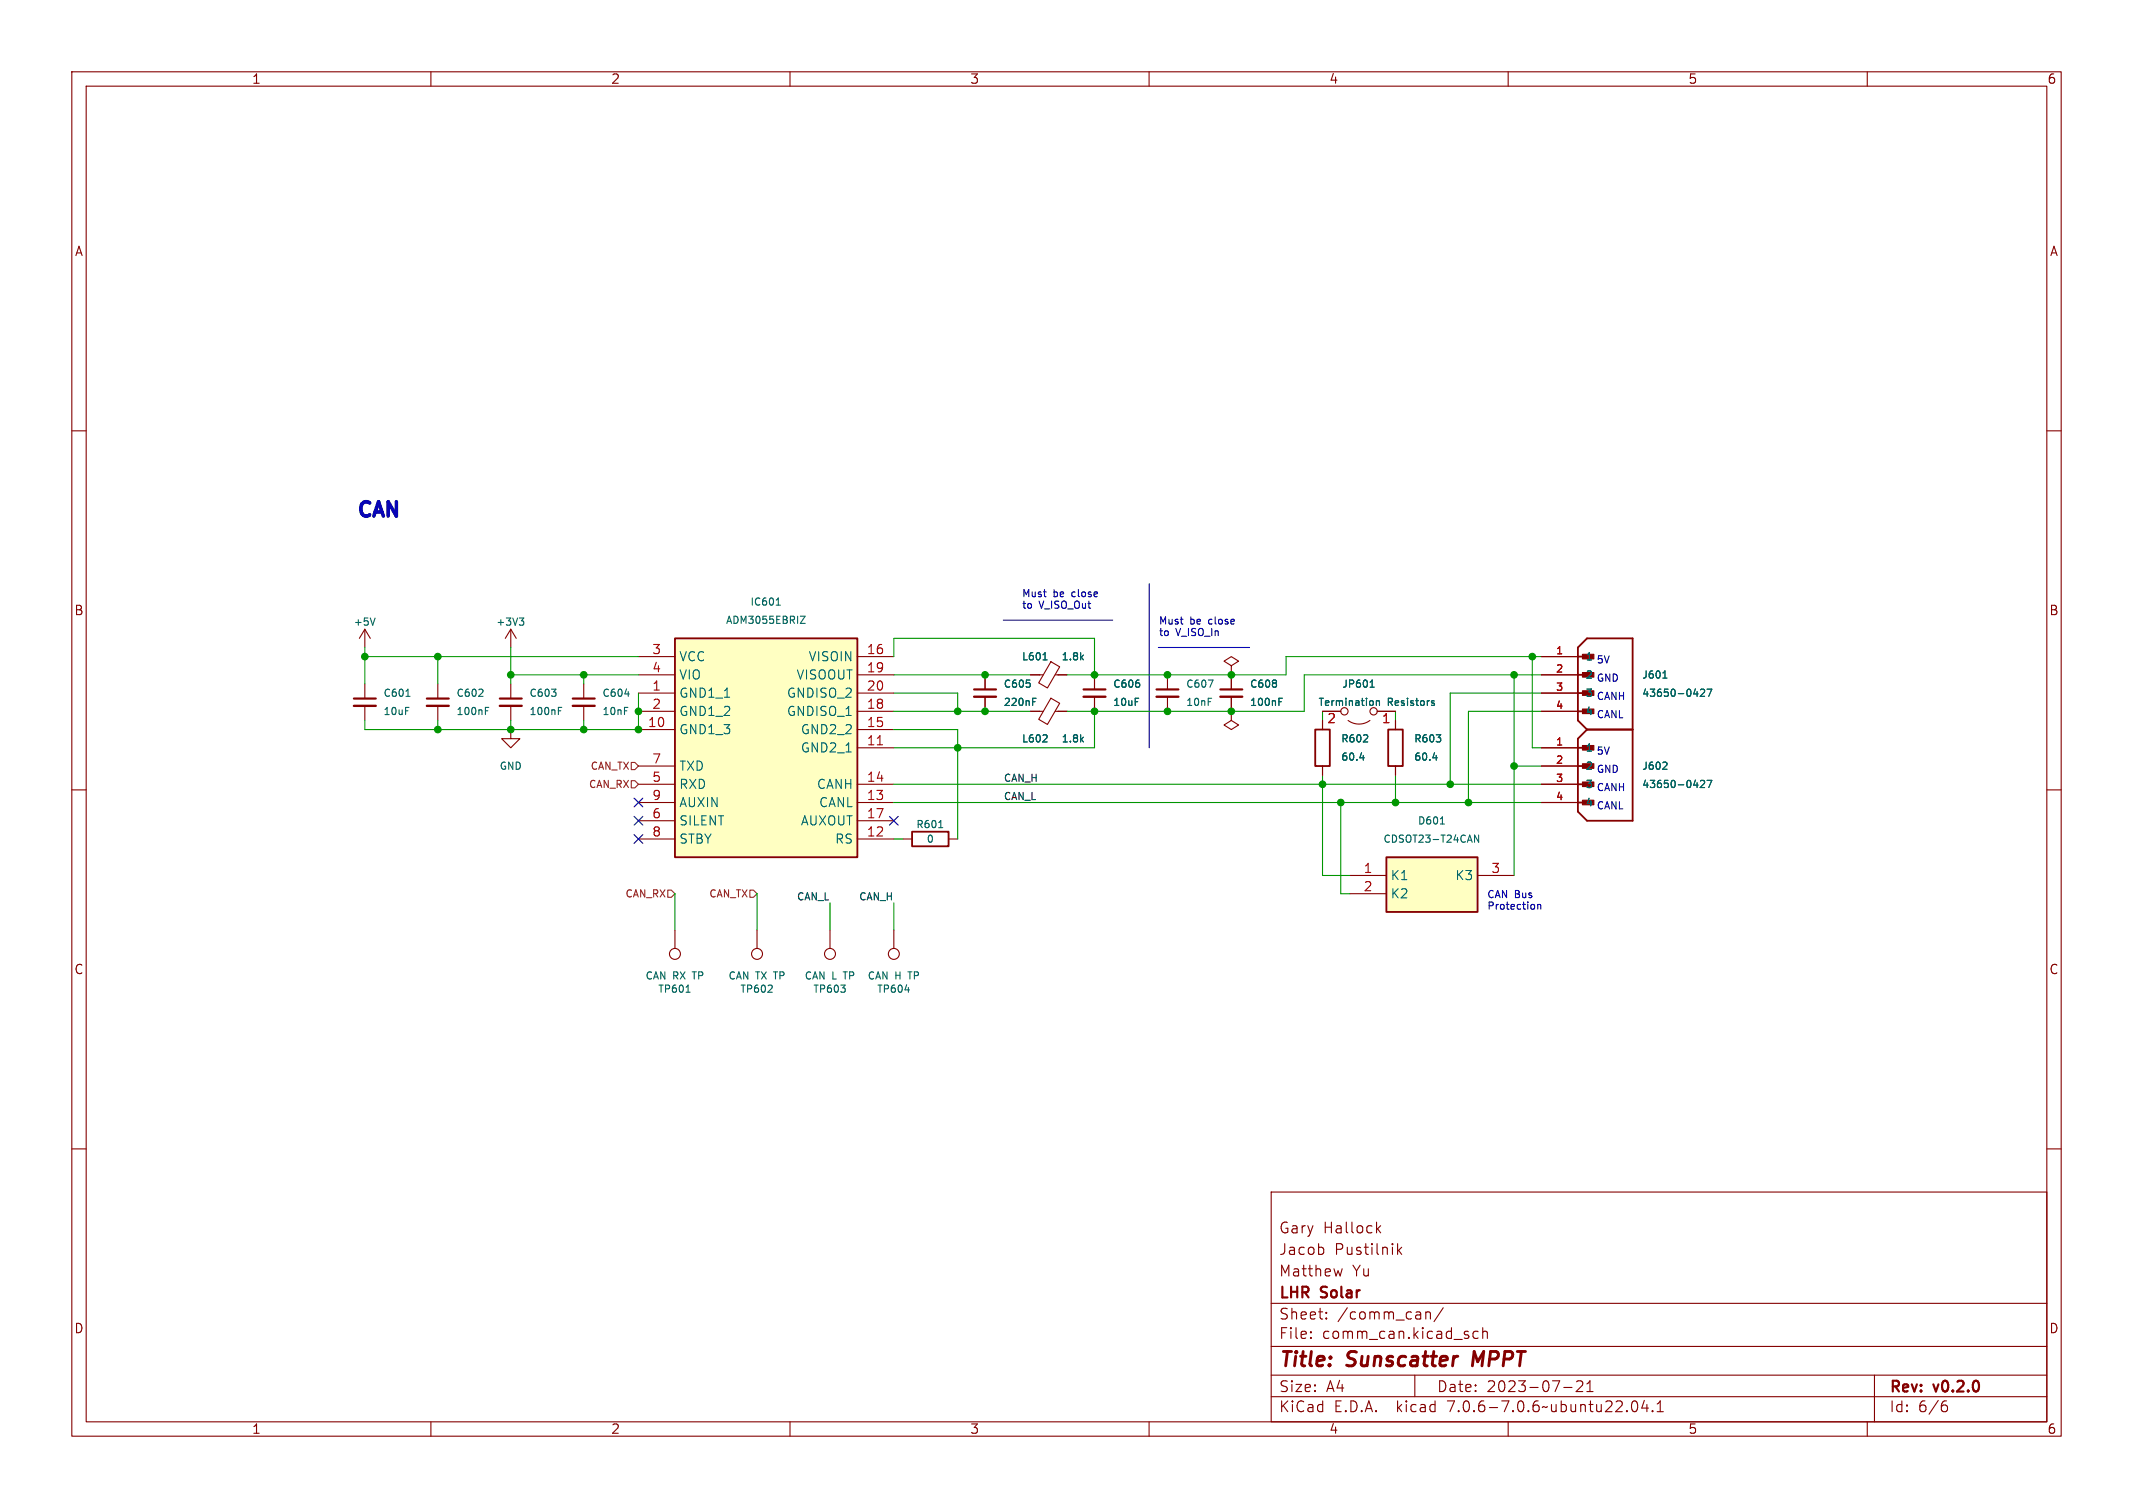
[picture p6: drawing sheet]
<svg xmlns="http://www.w3.org/2000/svg" width="297mm" height="210mm" viewBox="0 0 297 210" stroke-linecap="round" stroke-linejoin="round" font-family="sans-serif">
<g fill="none" stroke="#840000" stroke-width=".15">
<path d="M10 10h277v190h-277zM12 12h273v186h-273zM60 10v2M110 10v2M160 10v2M210 10v2M260 10v2M10 60h2M285 60h2M50.8 87.6v2.6M50.8 95.3v2M50.8 98.3v2"/>
<path d="M50.8 87.6l-.8 1.3M50.8 87.6l.8 1.3M61 95.3v2M61 98.3v2M71.1 87.6v2.6M71.1 95.3v2M71.1 98.3v2M71.1 87.6l-.7 1.3M71.1 87.6l.8 1.3M81.3 95.3v2M81.3 98.3v2M88.9 91.4h5.1"/>
<path d="M88.9 94h5.1M88.9 96.5h5.1M88.9 99.1h5.1M119.4 91.4h5.1M119.4 94h5.1M119.4 96.5h5.1M119.4 99.1h5.1M137.2 94v2M137.2 97v2.1M143.5 94h1.8M143.5 99.1h1.8M146.3 97.2l1.2 .7-1.7 3-1.2-.7z"/>
<path d="M146.3 92.2l1.2 .7-1.7 2.9-1.2-.7zM146.9 94h1.7M146.9 99.1h1.7M152.4 94v2M152.4 97v2.1M162.6 94v2M162.6 97v2.1M171.4 92.7l1.1-.6-1.1-.7-1 .7 1 .6v1.3M171.4 94h.1M171.4 99.1v1.2l1.1 .7-1.1 .6-1-.6 1-.7M171.4 99.1h.1M171.4 94v2"/>
<path d="M171.4 97v2.1M184.1 99.1h2.6M191.8 99.1h2.5M214.6 91.4h5.1M214.6 94h5.1M214.6 96.5h5.1M214.6 99.1h5.1M10 110h2M71.1 101.6v1.3h1.3l-1.3 1.2-1.3-1.2h1.3M88.9 106.7h5.1M88.9 109.2h5.1M88.9 111.8h5.1"/>
<path d="M88.9 101.6h5.1M88.9 116.8h5.1M88.9 114.3h5.1M119.4 104.1h5.1M119.4 109.2h5.1M119.4 111.8h5.1M119.4 101.6h5.1M119.4 116.8h5.1M119.4 114.3h5.1M125.7 116.8h1.3M132.1 116.8h1.2M184.1 106.7v1.3"/>
<path d="M187.7 100.3a2.54 2.54 0 0 0 3.1 0M194.3 100.3v1.3M194.3 106.7v1.3M214.6 104.1h5.1M214.6 106.7h5.1M214.6 109.2h5.1M214.6 111.8h5.1M285 110h2M94 129.5v2.6M105.4 129.5v2.6M115.6 129.5v2.6M124.5 129.5v2.6"/>
<path d="M188 121.9h5M188 124.5h5M205.7 121.9h5.1M10 160h2M285 160h2M177 166h108v32h-108zM184.2 173.8l.1 .2v.4l-.1 .2M186.9 176.7l-.3 1-.3-.7M191.8 171.1l.4 .6M192.2 170.7l-.5 .6M194.6 173.2v1.5M194.7 174.1l.5 .6"/>
<path d="M195.2 173.7l-.6 .6M60 198v2M110 198v2M160 198v2M177 194.5h108M177 191.5h108M177 187.5h108M177 181.5h108M182.5 186.3h.1l-.1 .1M182.5 186.3v.1M182.5 185.5v.1M182.5 185.5h.1l-.1 .1"/>
<path d="M184.7 183.6v.1M184.7 183.6h-.1l.1 .1M184.7 182.8v.1M184.7 182.8h-.1l.1 .1M197 191.5v3M198.5 182.7v1M198.5 182.8a.37 .37 0 0 1 .7 .1v.8M201 182.1l-1.3 2M205.8 185.5l-.4-.1-.3 .3v.4l.1 .2 .2 .1 .4-.1M206.5 185.5a.37 .37 0 0 1 .6 .1v.8M206.5 184.9v1.5M210 198v2"/>
<path d="M217.7 193.2h1.2M219.5 192.4l.2-.1 .5 .1a.41 .41 0 0 1 .1 .5l-.8 .9h.9M221 193.8h.8M221 192.7l.4-.4v1.5M227.3 195.2a.36 .36 0 0 1 .4-.1 .36 .36 0 0 1 .3 .3 .77 .77 0 0 1-.5 1.2 .91 .91 0 0 1-.2-1.4zM229 195l-.4 1.1h.9M229.3 195.6v1M230.1 196.5h.1l-.1 .1M230.1 196.5h-.1l.1 .1M230.1 196.5v.1M230.7 196.6h.9M230.7 195.5l.5-.4v1.5"/>
<path d="M260 198v2M261 191.5v6.5M270.6 195.7h.3l.3 .3-.1 .5-.2 .1h-.3M271 195.1l-.4 .1"/>
<circle cx="187.2" cy="99.1" r=".51"/>
<circle cx="191.3" cy="99.1" r=".51"/>
<circle cx="94" cy="132.8" r=".76"/>
<circle cx="105.4" cy="132.8" r=".76"/>
<circle cx="115.6" cy="132.8" r=".76"/>
<circle cx="124.5" cy="132.8" r=".76"/>
</g>
<path d="M205.3 188.2l-.3 2" fill="none" stroke="#840000" stroke-width=".4"/>
<path d="M49.3 98.3h3M59.4 98.3h3.1M69.6 98.3h3M79.8 98.3h3M135.6 97h3.1M150.9 97h3M161 97h3.1M169.9 97h3.1" fill="none" stroke="#840000" stroke-width=".33"/>
<path d="M49.3 97.3h3M59.4 97.3h3.1M69.6 97.3h3M79.8 97.3h3M135.6 96h3.1M150.9 96h3M161 96h3.1M169.9 96h3.1" fill="none" stroke="#840000" stroke-width=".3"/>
<g fill="none" stroke="#006464" stroke-width=".15">
<path d="M52.2 86.1l-.3 1M56.5 98.5h.5M56.5 97h.6M66.6 97h.7M67.2 96.1v.3M67.6 98.5h.5M67.6 99h.3M72.3 86.1h.6l-.3 .3 .3 .1v.4l-.2 .2h-.2M76.8 96h.6l-.3 .4M77.4 96.5v.4M77.7 98.5h.5M77.7 99h.4"/>
<path d="M87 98.5h.4M87 96.6h.6M108.1 84.3h.6M108.3 83.4l.1-.1v1M111.4 85.8h.7l-.7 1h.7M143.4 95.2v.4M143.8 97.2h.5M143.8 97.7h.3M145.2 91.9h.6M145.4 91l.1-.1v1M150.6 91.5l.3 .4M150.9 91.2l-.4 .4"/>
<path d="M158.1 97.2h.5M158.6 95.2v.4M168.2 94.7h.7l-.4 1M168.2 97.2h.5M177.7 94.8v.2M177.7 95.2v.4M178.1 97.2h.5M178.1 97.7h.3M190.8 95.7h.5M190.9 94.9l.2-.2v1M191.7 97.6v.6M191.7 97.7l.1-.1h.2l.1 .6"/>
<path d="M199.4 97.6h.3M199.4 97.9l.3 .2v.1h-.3M231.5 94.4h.6M231.7 93.6l.1-.2v1M235.8 96.6h.6M236.8 96.1l.4-.1 .2 .3-.7 .7h.7M237.7 96h.7l-.5 1M130.7 115.3h.6M145.7 102.4l.1 .1v.3l-.6 .5h.6M150.6 102.9l.3 .4M150.9 102.7l-.4 .3M189.3 105.5h.7"/>
<path d="M189.8 103.3h.6M189.8 105.2v.7M190.4 102.4v.4M199.5 105.5h.6M200 102.3h.6l-.3 .4M200 105.2v.7M200.6 102.8v.4M200.6 114.8h.5M205.9 116.3v1l-.6-1v1M231.9 106.1l.2 .2v.3l-.6 .5h.6M235.8 109.3h.6M236.8 108.8l.4-.1 .2 .3-.7 .7h.7"/>
<path d="M237.7 108.7h.7l-.5 1M95.5 138.2h.6M106.9 138.2h.6M107.5 137.3v.3M117.1 137.2h.6l-.3 .4M117.6 137.7v.4M126 137.9h.6"/>
</g>
<g fill="none" stroke="#840000" stroke-width=".25">
<path d="M94 88.9h25.4v30.5h-25.4zM219.7 90.2l1.3-1.3h6.3v25.4h-6.3l-1.3-1.3v-10.1l1.3-1.3-1.3-1.3zM219.7 99.1h1.9M219.7 96.5h1.9M219.7 94h1.9M219.7 91.4h1.9M127 115.8h5.1v2.1h-5.1zM183.1 101.6h2.1v5.1h-2.1zM193 119.4h12.7v7.6h-12.7zM193.3 101.6h2v5.1h-2zM219.7 111.8h1.9M219.7 109.2h1.9"/>
<path d="M219.7 106.7h1.9M219.7 104.1h1.9M221 101.6h6.3"/>
</g>
<g fill="#840000" stroke="#840000" stroke-width=".15">
<path d="M220.3 91.1h1.6v.7h-1.6z"/>
<path d="M220.3 103.8h1.6v.7h-1.6z"/>
</g>
<g fill="#ffffc2" stroke="#ffffc2" stroke-width=".14">
<path d="M193 119.4h12.7v7.6h-12.7z"/>
<path d="M94 88.9h25.4v30.5h-25.4z"/>
</g>
<path d="M122.2 103.7h.7" fill="none" stroke="#a90000" stroke-width=".15"/>
<path d="M87.9 106.2h.5l.5 .5-.5 .5h-.5zM87.9 108.7h.5l.5 .5-.5 .5h-.5zM93 124h.5l.5 .5-.5 .5h-.5zM104.4 124h.5l.5 .5-.5 .5h-.5z" fill="none" stroke="#725600" stroke-width=".15"/>
<path d="M139.7 86.4h15.2M160 81.3v22.8M161.3 90.2h12.7M213.6 126v.5M214.1 126v.6M214.1 126h.2h.2v.6" fill="none" stroke="#0000c2" stroke-width=".15"/>
<g fill="none" stroke="#009600" stroke-width=".15">
<path d="M50.8 90.2v5.1M50.8 91.4h38.1M61 91.4v3.9M71.1 94h17.8M71.1 90.2v5.1M81.3 94v1.3M88.9 96.5v5.1h-38.1v-1.3M124.5 94h19M124.5 96.5h8.8v2.6M124.5 91.4v-2.5h27.9v5.1M124.5 99.1h19M152.4 99.1v5h-27.9"/>
<path d="M184.1 99.1v1.2M194.3 99.1v1.2M210.8 94v27.9M213.4 91.4v12.7h1.2M214.6 91.4h-35.5v2.6h-30.5M214.6 94h-33v5.1h-33M214.6 96.5h-12.7v12.7M214.6 99.1h-10.1v12.7M61 100.3v1.3M71.1 100.3v1.3M81.3 100.3v1.3M124.5 111.8h90.1"/>
<path d="M124.5 109.2h90.1M124.5 101.6h8.8v15.2M124.5 116.8h1.2M184.1 108v13.9h3.9M186.7 111.8v12.7h1.3M194.3 108v3.8M210.8 106.7h3.8M94 124.5v5M105.4 124.5v5M115.6 125.7v3.8M124.5 125.7v3.8"/>
</g>
<path d="M88.3 116.2l1.2 1.2M88.3 111.2l1.2 1.2M88.3 113.7l1.2 1.2M89.5 116.2l-1.2 1.2M89.5 111.2l-1.2 1.2M89.5 113.7l-1.2 1.2M123.9 113.7l1.2 1.2M125.1 113.7l-1.2 1.2" fill="none" stroke="#000084" stroke-width=".15"/>
<g fill="#009600" stroke="#009600" stroke-width=".15">
<circle cx="88.9" cy="101.6" r=".46"/>
<circle cx="88.9" cy="99.1" r=".46"/>
<circle cx="137.2" cy="99.1" r=".46"/>
<circle cx="137.2" cy="94" r=".46"/>
<circle cx="133.3" cy="104.1" r=".46"/>
<circle cx="133.3" cy="99.1" r=".46"/>
<circle cx="152.4" cy="94" r=".46"/>
<circle cx="152.4" cy="99.1" r=".46"/>
<circle cx="171.4" cy="94" r=".46"/>
<circle cx="171.4" cy="99.1" r=".46"/>
<circle cx="162.6" cy="99.1" r=".46"/>
<circle cx="162.6" cy="94" r=".46"/>
<circle cx="186.7" cy="111.8" r=".46"/>
<circle cx="184.1" cy="109.2" r=".46"/>
<circle cx="210.8" cy="106.7" r=".46"/>
<circle cx="204.5" cy="111.8" r=".46"/>
<circle cx="194.3" cy="111.8" r=".46"/>
<circle cx="201.9" cy="109.2" r=".46"/>
<circle cx="210.8" cy="94" r=".46"/>
<circle cx="213.4" cy="91.4" r=".46"/>
<circle cx="61" cy="91.4" r=".46"/>
<circle cx="71.1" cy="101.6" r=".46"/>
<circle cx="71.1" cy="94" r=".46"/>
<circle cx="61" cy="101.6" r=".46"/>
<circle cx="81.3" cy="101.6" r=".46"/>
<circle cx="81.3" cy="94" r=".46"/>
<circle cx="50.8" cy="91.4" r=".46"/>
</g>
<text font-size="2.8" fill="#0000c2" x="49.5" y="72.1">CAN</text>
<g font-size="2.8" fill="#840000">
<text x="178" y="190.9">Title:</text>
<text x="187.7" y="190.9">Sunscatter</text>
<text x="205.9" y="190.9">MPPT</text>
</g>
<g font-size="2.1" fill="#840000">
<text x="178" y="172">Gary</text>
<text x="184.2" y="172">Hallock</text>
<text x="178" y="178">Matthew</text>
<text x="178" y="175">Jacob</text>
<text x="185.8" y="175">Pustilnik</text>
<text x="188.3" y="178">Yu</text>
<text x="178" y="184">Sheet:</text>
<text x="178" y="181.2">LHR</text>
<text x="184" y="181.2">Solar</text>
<text x="186.2" y="184">/comm_can/</text>
<text x="178" y="186.7">File:</text>
<text x="184.1" y="186.7">comm_can.kicad_sch</text>
<text x="178" y="196.9">KiCad</text>
<text x="178" y="194.1">Size:</text>
<text x="184.7" y="194.1">A4</text>
<text x="185.7" y="196.9">E.D.A.</text>
<text x="194.6" y="196.9">kicad</text>
<text x="200" y="194.1">Date:</text>
<text x="201.8" y="196.9">7.0.6-7.0.6~ubuntu22.04.1</text>
<text x="207" y="194.1">2023-07-21</text>
<text x="263" y="194.3">Rev:</text>
<text x="263" y="196.9">Id:</text>
<text x="267.1" y="196.9">6/6</text>
<text x="269.4" y="194.3">v0.2.0</text>
</g>
<g font-size="1.8" fill="#840000">
<text x="35" y="11.9">1</text>
<text x="85" y="11.9">2</text>
<text x="135" y="11.9">3</text>
<text x="185" y="11.9">4</text>
<text x="235" y="11.9">5</text>
<text x="285" y="11.9">6</text>
<text x="10.3" y="35.9">A</text>
<text x="285.3" y="35.9">A</text>
<text x="10.3" y="85.9">B</text>
<text x="285.3" y="85.9">B</text>
<text x="184.7" y="101">2</text>
<text x="10.3" y="135.9">C</text>
<text x="285.3" y="135.9">C</text>
<text x="10.3" y="185.9">D</text>
<text x="285.3" y="185.9">D</text>
<text x="35" y="199.9">1</text>
<text x="85" y="199.9">2</text>
<text x="135" y="199.9">3</text>
<text x="185" y="199.9">4</text>
<text x="235" y="199.9">5</text>
<text x="285" y="199.9">6</text>
</g>
<g font-size="1.8" fill="#a90000">
<text x="90.7" y="91.2">3</text>
<text x="90.7" y="93.7">4</text>
<text x="120.6" y="91.2">16</text>
<text x="120.6" y="93.7">19</text>
<text x="90.1" y="101.3">10</text>
<text x="90.7" y="96.3">1</text>
<text x="90.7" y="98.8">2</text>
<text x="120.6" y="101.3">15</text>
<text x="120.6" y="98.8">18</text>
<text x="120.6" y="96.3">20</text>
<text x="192.3" y="101">1</text>
<text x="90.7" y="106.4">7</text>
<text x="120.6" y="103.9">11</text>
<text x="90.7" y="109">5</text>
<text x="90.7" y="111.5">9</text>
<text x="120.6" y="111.5">13</text>
<text x="120.6" y="109">14</text>
<text x="90.7" y="114">6</text>
<text x="90.7" y="116.6">8</text>
<text x="120.6" y="116.6">12</text>
<text x="120.6" y="114">17</text>
<text x="189.8" y="121.7">1</text>
<text x="189.8" y="124.2">2</text>
<text x="207.6" y="121.7">3</text>
</g>
<g font-size="1.8" fill="#006464">
<text x="94.5" y="92.3">VCC</text>
<text x="94.5" y="94.8">VIO</text>
<text x="110.8" y="94.8">VISOOUT</text>
<text x="112.5" y="92.3">VISOIN</text>
<text x="94.5" y="97.4">GND1_1</text>
<text x="94.5" y="99.9">GND1_2</text>
<text x="109.5" y="99.9">GNDISO_1</text>
<text x="109.5" y="97.4">GNDISO_2</text>
<text x="94.5" y="102.5">GND1_3</text>
<text x="94.5" y="107.5">TXD</text>
<text x="111.4" y="105">GND2_1</text>
<text x="111.4" y="102.5">GND2_2</text>
<text x="94.5" y="110.1">RXD</text>
<text x="94.5" y="112.6">AUXIN</text>
<text x="113.6" y="110.1">CANH</text>
<text x="114" y="112.6">CANL</text>
<text x="94.5" y="115.2">SILENT</text>
<text x="94.5" y="117.7">STBY</text>
<text x="111.4" y="115.2">AUXOUT</text>
<text x="116.2" y="117.7">RS</text>
<text x="193.5" y="122.8">K1</text>
<text x="193.5" y="125.3">K2</text>
<text x="202.5" y="122.8">K3</text>
</g>
<g font-size="1.4" fill="#0000c2">
<text x="142.2" y="83.2">Must</text>
<text x="146.7" y="83.2">be</text>
<text x="149.5" y="83.2">close</text>
<text x="142.2" y="84.8">to</text>
<text x="144.7" y="84.8">V_ISO_Out</text>
<text x="161.3" y="87">Must</text>
<text x="161.3" y="88.7">to</text>
<text x="163.8" y="88.7">V_ISO_In</text>
<text x="165.7" y="87">be</text>
<text x="168.5" y="87">close</text>
<text x="220.7" y="94.7">2 GND</text>
<text x="222.2" y="92.5">5V</text>
<text x="220.7" y="97.3">3 CANH</text>
<text x="220.7" y="99.8">4 CANL</text>
<text x="220.7" y="107.4">2 GND</text>
<text x="222.2" y="105.2">5V</text>
<text x="220.7" y="110">3 CANH</text>
<text x="220.7" y="112.5">4 CANL</text>
<text x="207" y="125.1">CAN</text>
<text x="210.9" y="125.1">Bus</text>
<text x="207" y="126.8">Protection</text>
</g>
<g font-size="1.4" fill="#006464">
<text x="49.1" y="87.3">+5V</text>
<text x="69" y="87.3">+3V3</text>
<text x="101" y="87.1">ADM3055EBRIZ</text>
<text x="104.4" y="84.5">IC601</text>
<text x="139.7" y="96">C605</text>
<text x="142.2" y="92.2">L601</text>
<text x="147.7" y="92.2">1.8k</text>
<text x="154.9" y="96">C606</text>
<text x="165.1" y="96">C607</text>
<text x="173.9" y="96">C608</text>
<text x="186.8" y="96">JP601</text>
<text x="220.7" y="92.2">1</text>
<text x="220.7" y="94.7">2</text>
<text x="228.6" y="94.7">J601</text>
<text x="53.3" y="97.2">C601</text>
<text x="53.3" y="99.8">10uF</text>
<text x="63.5" y="97.2">C602</text>
<text x="63.5" y="99.8">100nF</text>
<text x="73.6" y="97.2">C603</text>
<text x="73.6" y="99.8">100nF</text>
<text x="83.8" y="97.2">C604</text>
<text x="83.8" y="99.8">10nF</text>
<text x="139.7" y="98.5">220nF</text>
<text x="154.9" y="98.5">10uF</text>
<text x="165.1" y="98.5">10nF</text>
<text x="173.9" y="98.5">100nF</text>
<text x="183.5" y="98.5">Termination</text>
<text x="193.2" y="98.5">Resistors</text>
<text x="220.7" y="97.3">3</text>
<text x="220.7" y="99.8">4</text>
<text x="228.6" y="97.2">43650-0427</text>
<text x="69.5" y="107.4">GND</text>
<text x="142.2" y="103.6">L602</text>
<text x="147.7" y="103.6">1.8k</text>
<text x="186.6" y="103.6">R602</text>
<text x="186.6" y="106.1">60.4</text>
<text x="196.8" y="103.6">R603</text>
<text x="196.8" y="106.1">60.4</text>
<text x="220.7" y="104.9">1</text>
<text x="220.7" y="107.4">2</text>
<text x="228.6" y="107.4">J602</text>
<text x="220.7" y="110">3</text>
<text x="220.7" y="112.5">4</text>
<text x="228.6" y="109.9">43650-0427</text>
<text x="127.5" y="115.5">R601</text>
<text x="128.9" y="117.6">0</text>
<text x="192.5" y="117.6">CDSOT23-T24CAN</text>
<text x="197.3" y="115">D601</text>
<text x="89.8" y="136.6">CAN</text>
<text x="93.7" y="136.6">RX</text>
<text x="96.7" y="136.6">TP</text>
<text x="101.3" y="136.6">CAN</text>
<text x="105.3" y="136.6">TX TP</text>
<text x="111.9" y="136.6">CAN</text>
<text x="115.9" y="136.6">L</text>
<text x="117.7" y="136.6">TP</text>
<text x="120.7" y="136.6">CAN</text>
<text x="124.6" y="136.6">H</text>
<text x="126.7" y="136.6">TP</text>
<text x="91.5" y="138.5">TP601</text>
<text x="103" y="138.5">TP602</text>
<text x="113.1" y="138.5">TP603</text>
<text x="122" y="138.5">TP604</text>
</g>
<g font-size="1.4" fill="#a90000">
<text x="216.6" y="91.2">1</text>
<text x="216.6" y="93.7">2</text>
<text x="216.6" y="96.3">3</text>
<text x="216.6" y="98.8">4</text>
<text x="216.6" y="103.9">1</text>
<text x="216.6" y="106.4">2</text>
<text x="216.6" y="109">3</text>
<text x="216.6" y="111.5">4</text>
</g>
<g font-size="1.4" fill="#725600">
<text x="82.1" y="107.4">CAN_TX</text>
<text x="81.9" y="109.9">CAN_RX</text>
<text x="87" y="125.2">CAN_RX</text>
<text x="98.6" y="125.2">CAN_TX</text>
</g>
<g font-size="1.4" fill="#0f0f0f">
<text x="139.7" y="108.9">CAN_H</text>
<text x="139.7" y="111.5">CAN_L</text>
<text x="110.8" y="125.5">CAN_L</text>
<text x="119.5" y="125.5">CAN_H</text>
</g>
</svg>
